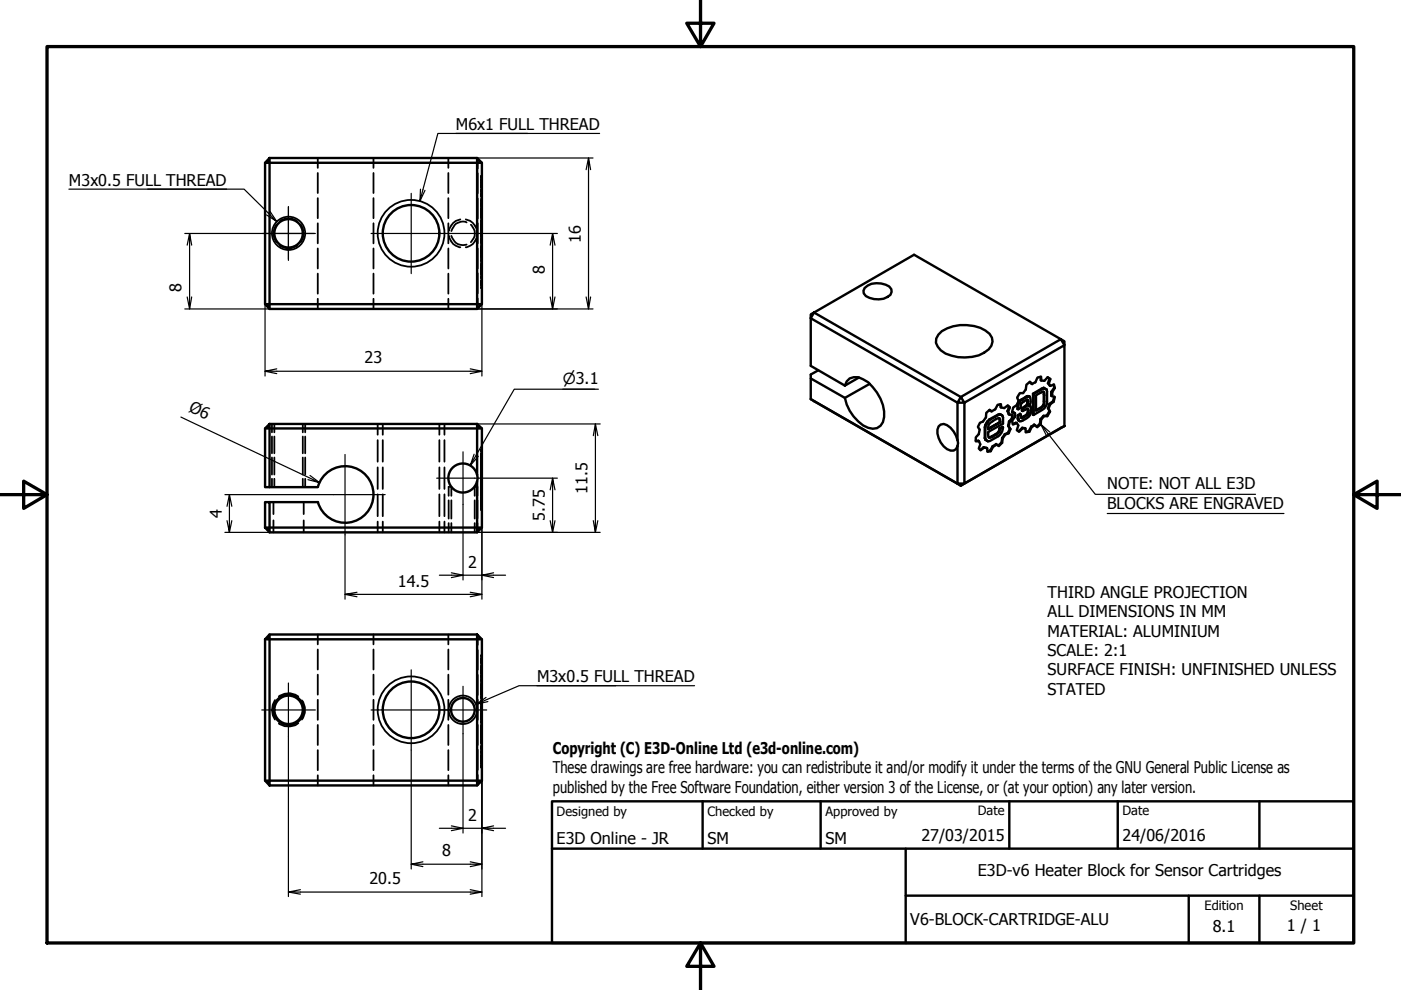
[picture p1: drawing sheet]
<svg xmlns="http://www.w3.org/2000/svg" width="297mm" height="210mm" viewBox="0 0 297 210" stroke-linecap="round" stroke-linejoin="round" font-family="sans-serif">
<!-- layer: Hidden (ISO) -->
<g fill="none" stroke="#000" stroke-width=".38">
<path d="M67.4 33.5v2.1M67.4 36.7v4.2M79.2 33.5v2.1M79.2 36.7v4.2M95.1 33.5v2.1M95.1 36.7v4.2M101.3 33.6v2.1M101.3 36.7v4.3M102 37.5v.4M102 38.3v.3M102 39.7h.1M102 38.2h.1"/>
<path d="M102 38.1h.1M102 37.6h.1M102 39.2h.1M102 39.5h.1M102 39.6h.1M102 38.8h.1M102 37.3v.1M102 38.7v.3M102 39.2v.6M102.1 39.7h.1M102.1 38.2h.1M102.1 38.1h.1"/>
<path d="M102.1 37.3h.1M102.1 37.6h.1M102.1 38.6h.1M102.1 39.2h.1M102.1 38.7h.1M102.1 39.5h.1M102.1 39.6h.1M102.1 38.8h.1M58.6 47.6a3.1 3.1 0 0 0 0 3.7M59.3 52a3.1 3.1 0 0 0 3.8 0M59.3 47a2.9 2.9 0 0 1 3.8 0M63.8 47.6a3.1 3.1 0 0 1 0 3.7"/>
<path d="M67.4 42v4.3M67.4 47.3v4.3M67.4 52.7v4.2M67.4 58v4.3M79.2 42v4.3M79.2 47.3v4.3M79.2 52.7v4.2M79.2 58v4.3M95.1 42v4.3M95.1 47.3v4.3M95.1 52.7v4.2M95.1 58v4.3"/>
<path d="M95.2 50.1a2.65 2.65 0 0 0 2.4 2.3M95.7 50a2.49 2.49 0 0 0 3.2 1.9M97.6 46.5a2.83 2.83 0 0 0-2.4 2.4M98.7 46.5a2.83 2.83 0 0 1 2.4 2.4M98.9 47.2a2.49 2.49 0 0 0-3.2 1.8M99.8 47.7a2.47 2.47 0 0 1 0 3.6M101.1 50.1a2.65 2.65 0 0 1-2.4 2.3M101.3 42.1v4.2M101.3 47.3v4.3M101.3 52.7v4.2M101.3 57.9v4.3M102 41.3v.1"/>
<path d="M102 48.7h.1M102 40.2v.6M102 41.4v.4M102 42.1v.6M102 43.5v.3M102 44v.4M102 45.9v.4M102 46.6v.6M102 48.4v.3M102 48.7v.4M102 49.4v.5M102 50v.4"/>
<path d="M102 50.6v.4M102 52.1v.7M102 53.1v.3M102 54.1v.6M102 55v.5M102 55.9v.6M102 56.7v.5M102 57.6v.3M102 58.6v.6M102 59.5v.5M102 52.9h.1M102 53.7h.1"/>
<path d="M102 57.3h.1M102 53.6h.1M102 54.2h.1M102 58.1h.1M102 57.6h.1M102 56.8h.1M102 54.3h.1M102 57.4h.1M102 53h.1M102 53.1h.1M102 53.8h.1M102 54h.1"/>
<path d="M102 50.8h.1M102 51.3h.1M102 51.4h.1M102 52.5h.1M102 53.5h.1M102 54.5h.1M102 55.2h.1M102 56.2h.1M102 56.9h.1M102 58h.1M102 58.8h.1M102 59.8h.1"/>
<path d="M102 59.9h.1M102 59.7h.1M102 59.5h.1M102 58.5h.1M102 57.5h.1M102 56.6h.1M102 55.8h.1M102 54.8h.1M102 54.1h.1M102 52.2h.1M102 50.6h.1M102 51.1h.1"/>
<path d="M102 49.9h.1M102 50.9h.1M102 43.7h.1M102 48.2h.1M102 48.3h.1M102 47h.1M102 45.6h.1M102 40.1h.1M102 40.4h.1M102 47.9h.1M102 47.1h.1M102 46h.1"/>
<path d="M102 46.1h.1M102 44.5h.1M102 44.7h.1M102 44.6h.1M102 44.8h.1M102 44.9h.1M102 45.1h.1M102 45.2h.1M102 47.7h.1M102 45h.1M102 48h.1M102 45.3h.1"/>
<path d="M102 45.8h.1M102 45.4h.1M102 40.5h.1M102 41.3h.1M102 41.4h.1M102 42.5h.1M102 43.2h.1M102 43.6h.1M102 44.2h.1M102 46.8h.1M102 49.8h.1M102 50.1h.1"/>
<path d="M102 49.2h.1M102 46.9h.1M102 43.3h.1M102 42.6h.1M102 41.6h.1M102 40.7h.1M102 47.6h.1M102 41.1v.2M102 43v.3M102 44.5v.6M102 45.5v.4M102 47.5v.6"/>
<path d="M102 51.2v.6M102 53.4v.4M102 57.9v.4M102.1 52.9h.1M102.1 53.7h.1M102.1 57.3h.1M102.1 53.6h.1M102.1 54.2h.1M102.1 57.9h.1M102.1 58.1h.1M102.1 57.6h.1M102.1 56.8h.1"/>
<path d="M102.1 54.3h.1M102.1 57.4h.1M102.1 53h.1M102.1 53.4h.1M102.1 53.1h.1M102.1 53.8h.1M102.1 54h.1M102.1 50.8h.1M102.1 51.3h.1M102.1 51.4h.1M102.1 52.5h.1M102.1 53.5h.1"/>
<path d="M102.1 54.5h.1M102.1 55.2h.1M102.1 56.2h.1M102.1 56.9h.1M102.1 58h.1M102.1 58.8h.1M102.1 59.8h.1M102.1 59.9h.1M102.1 59.7h.1M102.1 59.5h.1M102.1 58.5h.1M102.1 57.5h.1"/>
<path d="M102.1 56.6h.1M102.1 55.8h.1M102.1 54.8h.1M102.1 54.1h.1M102.1 52.2h.1M102.1 51.2h.1M102.1 50.6h.1M102.1 51.1h.1M102.1 49.9h.1M102.1 50.9h.1M102.1 43.7h.1M102.1 48.2h.1"/>
<path d="M102.1 48.3h.1M102.1 47.5h.1M102.1 47h.1M102.1 45.6h.1M102.1 40.1h.1M102.1 40.4h.1M102.1 41.1h.1M102.1 47.9h.1M102.1 47.1h.1M102.1 46h.1M102.1 46.1h.1M102.1 45.5h.1"/>
<path d="M102.1 44.5h.1M102.1 44.7h.1M102.1 44.6h.1M102.1 44.8h.1M102.1 44.9h.1M102.1 45.1h.1M102.1 45.2h.1M102.1 47.7h.1M102.1 45h.1M102.1 48.1h.1M102.1 48h.1M102.1 45.3h.1"/>
<path d="M102.1 45.8h.1M102.1 45.4h.1M102.1 40.5h.1M102.1 41.3h.1M102.1 41.4h.1M102.1 42.5h.1M102.1 43.2h.1M102.1 43.6h.1M102.1 44.2h.1M102.1 45.9h.1M102.1 46.8h.1M102.1 48.7h.1"/>
<path d="M102.1 49.8h.1M102.1 50.1h.1M102.1 49.2h.1M102.1 46.9h.1M102.1 43.3h.1M102.1 42.6h.1M102.1 41.6h.1M102.1 40.7h.1M102.1 43h.1M102.1 47.6h.1M67.4 63.3v2.2M79.2 63.3v2.2"/>
<path d="M95.1 63.3v2.2M101.3 63.3v2.1M102 60.8v.3M102 60.4h.1M102 61h.1M102 60h.1M102 60.2v.4M102.1 60.4h.1M102.1 60.2h.1M102.1 61.1h.1M102.1 61h.1M102.1 60h.1"/>
<path d="M57.7 89.9v1.8M57.7 92.6v3.5M57.7 97v3.6M58.2 89.9v1.8M58.2 92.6v3.5M58.2 97v3.6M64.2 89.9v1.8M64.2 92.6v3.5M64.2 97v3.6M64.7 89.9v1.8M64.7 92.6v3.5M64.7 97v3.6"/>
<path d="M80.1 89.9v2.3M80.1 93.3v4.6M80.1 99.1v4.6M81.2 89.9v2.3M81.2 93.3v4.6M81.2 99.1v4.6M93.2 89.9v2.3M93.2 93.3v4.6M93.2 99.1v4.6M94.2 89.9v2.3M94.2 93.3v4.6M94.2 99.1v4.6"/>
<path d="M102 95.4v.4M102 96.1v.3M102 98.2v.5M102 99.9v.6M102 99.3h.1M102 99.9h.1M102 99.2h.1M102 99.7h.1M102 98.3h.1M102 97.7h.1M102 96.7h.1M102 97.3h.1"/>
<path d="M102 96.9h.1M102 97.9h.1M102 98.6h.1M102 98.4h.1M102 99h.1M102 99.8h.1M102 99.4h.1M102 99.1h.1M102 98.8h.1M102 98.7h.1M102 98.5h.1M102 95.6h.1"/>
<path d="M102 96.2h.1M102 95.5h.1M102 97.1h.1M102 97.4h.1M102 99.5h.1M102 95.3h.1M102 96.5v.1M102 96.7v.5M102 97.6v.5M102 98.9v.6M102.1 99.3h.1M102.1 99.9h.1"/>
<path d="M102.1 99.2h.1M102.1 98.9h.1M102.1 99.7h.1M102.1 98.1h.1M102.1 98.3h.1M102.1 97.7h.1M102.1 96.7h.1M102.1 96.4h.1M102.1 97.2h.1M102.1 97.3h.1M102.1 96.5h.1M102.1 96.9h.1"/>
<path d="M102.1 97.9h.1M102.1 98.6h.1M102.1 98.4h.1M102.1 99h.1M102.1 99.5h.1M102.1 99.8h.1M102.1 99.4h.1M102.1 99.1h.1M102.1 98.8h.1M102.1 98.7h.1M102.1 98.5h.1M102.1 97.6h.1"/>
<path d="M102.1 95.6h.1M102.1 96.2h.1M102.1 95.3h.1M102.1 95.5h.1M102.1 96.6h.1M102.1 97.1h.1M102.1 97.4h.1M57.7 101.5v1.8M58 106.5v2.5M58 110.3v2.6M58.2 101.5v1.8M64.2 101.5v1.8"/>
<path d="M64.4 106.5v2.5M64.4 110.3v2.6M64.7 101.5v1.8M80.1 104.8v4.6M80.1 110.6v2.3M81.2 104.8v4.6M81.2 110.6v2.3M93.2 104.8v4.6M93.2 110.6v2.3M94.2 104.8v4.6M94.2 110.6v2.3M95.1 106.1v3.9"/>
<path d="M95.1 110.9v2M95.3 103.2h-.2v1.9M95.5 103.2h.2v1.9M95.7 106.1v3.9M95.7 110.9v2M100.6 106.1v3.9M100.6 110.9v2M100.8 103.2h-.2v1.9M101 103.2h.2v1.9M101.2 106.1v3.9M101.2 110.9v1.9M102 102.1h.1"/>
<path d="M102 103h.1M102 103.9h.1M102 102.5h.1M102 100.8v.5M102 107.7v.2M102 108v.1M102 103.3h.1M102 104.2h.1M102 104.5h.1M102 104h.1M102 103.6h.1M102 100.2h.1"/>
<path d="M102 101.2h.1M102 101.6h.1M102 102.6h.1M102 103.1h.1M102 104.9h.1M102 105.7h.1M102 105.5h.1M102 106.1h.1M102 107.1h.1M102 107.4h.1M102 106.6h.1M102 107h.1"/>
<path d="M102 105.9h.1M102 105.3h.1M102 103.7h.1M102 102.7h.1M102 102.2h.1M102 100.7h.1M102 104.4h.1M102 102.3h.1M102 100.6h.1M102 101.8h.1M102 101.1h.1M102 100.4h.1"/>
<path d="M102 101.9h.1M102 101.7h.1M102 100.9h.1M102 103.8h.1M102 103.5h.1M102 101.4h.1M102 101.3h.1M102 103.2h.1M102 106.7h.1M102 106.2h.1M102 107.8h.1M102 107.9h.1"/>
<path d="M102 106.3h.1M102 104.1h.1M102 102.3v.5M102 101.4v.6M102 102.9v.5M102 103.7v.7M102 104.6v.6M102 105.4v.4M102 106v.5M102 106.8v.4M102 107.3v.2M102.1 102.3h.1"/>
<path d="M102.1 102.1h.1M102.1 103h.1M102.1 103.9h.1M102.1 102.5h.1M102.1 100.5h.1M102.1 103.3h.1M102.1 104.2h.1M102.1 104.5h.1M102.1 104.6h.1M102.1 104h.1M102.1 103.6h.1M102.1 103.7h.1"/>
<path d="M102.1 100.2h.1M102.1 101.2h.1M102.1 101.6h.1M102.1 102.6h.1M102.1 103.1h.1M102.1 104.9h.1M102.1 105.7h.1M102.1 105.5h.1M102.1 106.1h.1M102.1 107.1h.1M102.1 107.4h.1M102.1 106.6h.1"/>
<path d="M102.1 107.3h.1M102.1 107h.1M102.1 105.9h.1M102.1 105.3h.1M102.1 105.4h.1M102.1 102.7h.1M102.1 102.2h.1M102.1 100.7h.1M102.1 104.4h.1M102.1 100.6h.1M102.1 101.8h.1M102.1 101.1h.1"/>
<path d="M102.1 100.4h.1M102.1 101.9h.1M102.1 101.7h.1M102.1 100.9h.1M102.1 103.8h.1M102.1 103.5h.1M102.1 101.4h.1M102.1 101.3h.1M102.1 103.4h.1M102.1 103.2h.1M102.1 102.8h.1M102.1 105.8h.1"/>
<path d="M102.1 106.7h.1M102.1 106.2h.1M102.1 107.8h.1M102.1 108.1h.1M102.1 107.2h.1M102.1 107.9h.1M102.1 106.8h.1M102.1 106.3h.1M102.1 106h.1M102.1 104.1h.1M102.1 102.9h.1M67.4 134.5v2.1"/>
<path d="M67.4 137.7v4.3M79.2 134.5v2.1M79.2 137.7v4.3M95.1 134.5v2.1M95.1 137.7v4.3M101.3 134.6v2.2M101.3 137.8v4.2M102 139.5v.6M102 139.6h.1M102 139.9h.1M102 139v.3M102.1 139.6h.1"/>
<path d="M102.1 139.9h.1M102.1 139h.1M58.3 148.4a3.7 3.7 0 0 0 0 4.2M59.1 147.7a3.5 3.5 0 0 1 4.1 0M63.2 153.3a3.5 3.5 0 0 1-4.1 .1M64 148.5a3.4 3.4 0 0 1 0 4.1M67.4 143v4.3M67.4 148.4v4.2M67.4 153.7v4.3M67.4 159v4.3M79.2 143v4.3M79.2 148.4v4.2"/>
<path d="M79.2 153.7v4.3M79.2 159v4.3M95.1 143v4.3M95.1 148.4v4.2M95.1 153.7v4.3M95.1 159v4.3M101.3 143.1v4.3M101.3 148.4v4.2M101.3 153.7v4.3M101.3 159v4.2M102 153.9v.1M102 140.2v.6"/>
<path d="M102 141.1v.7M102 142.1v.3M102 142.5v.3M102 143.2v.5M102 144v.6M102 144.9v.6M102 148.5v.5M102 149.7v.3M102 150.8v.4M102 152.8v.5M102 153.6v.3M102 154v.3"/>
<path d="M102 156.1v.3M102 156.6v.3M102 157.1v.6M102 158.1v.4M102 158.5v.3M102 159.2v.5M102 142.7h.1M102 147.2h.1M102 147.1h.1M102 146.3h.1M102 145.8h.1M102 141.9h.1"/>
<path d="M102 142.3h.1M102 143.2h.1M102 142h.1M102 146.6h.1M102 146h.1M102 148.7h.1M102 148.6h.1M102 146.7h.1M102 145.6h.1M102 144.8h.1M102 143.8h.1M102 143.1h.1"/>
<path d="M102 142.1h.1M102 141.2h.1M102 140.2h.1M102 140.1h.1M102 140.3h.1M102 140.4h.1M102 141.5h.1M102 142.5h.1M102 143.5h.1M102 144.2h.1M102 145.3h.1M102 146.8h.1"/>
<path d="M102 147h.1M102 147.9h.1M102 148.8h.1M102 149.4h.1M102 148.9h.1M102 150.1h.1M102 149.1h.1M102 156.3h.1M102 151.7h.1M102 152.4h.1M102 153.1h.1M102 154.5h.1"/>
<path d="M102 153h.1M102 152.5h.1M102 159.9h.1M102 159h.1M102 159.5h.1M102 152.1h.1M102 152.9h.1M102 154h.1M102 155.5h.1M102 155.4h.1M102 155.2h.1M102 155.1h.1"/>
<path d="M102 155h.1M102 154.8h.1M102 154.4h.1M102 152.3h.1M102 151.9h.1M102 154.3h.1M102 154.6h.1M102 158.7h.1M102 158.6h.1M102 157.5h.1M102 156.8h.1M102 155.9h.1"/>
<path d="M102 154.1h.1M102 152.2h.1M102 151.4h.1M102 150.2h.1M102 150.7h.1M102 150.8h.1M102 149.9h.1M102 153.9h.1M102 155.8h.1M102 157.3h.1M102 158.4h.1M102 159.4h.1"/>
<path d="M102 157.1h.1M102 154.7h.1M102 145.7v.5M102 146.5v.4M102 147v.3M102 147.5v.7M102 149.2v.3M102 150v.5M102 151.3v.2M102 151.8v.6M102 154.7v.6M102 155.5v.4"/>
<path d="M102.1 142.7h.1M102.1 147.2h.1M102.1 147.1h.1M102.1 146.3h.1M102.1 145.8h.1M102.1 141.9h.1M102.1 142.3h.1M102.1 143.2h.1M102.1 145.7h.1M102.1 142h.1M102.1 147h.1M102.1 146.6h.1"/>
<path d="M102.1 146.9h.1M102.1 146h.1M102.1 149.2h.1M102.1 148.7h.1M102.1 148.6h.1M102.1 147.5h.1M102.1 146.7h.1M102.1 146.5h.1M102.1 145.6h.1M102.1 144.8h.1M102.1 143.8h.1M102.1 143.1h.1"/>
<path d="M102.1 142.1h.1M102.1 141.2h.1M102.1 140.2h.1M102.1 140.1h.1M102.1 140.3h.1M102.1 140.4h.1M102.1 141.5h.1M102.1 142.4h.1M102.1 142.5h.1M102.1 143.5h.1M102.1 144.2h.1M102.1 145.3h.1"/>
<path d="M102.1 146.8h.1M102.1 147.9h.1M102.1 148.8h.1M102.1 149.4h.1M102.1 148.9h.1M102.1 150.1h.1M102.1 150h.1M102.1 149.1h.1M102.1 156.3h.1M102.1 151.7h.1M102.1 152.4h.1M102.1 153.1h.1"/>
<path d="M102.1 154.5h.1M102.1 153h.1M102.1 152.5h.1M102.1 159.9h.1M102.1 159h.1M102.1 159.5h.1M102.1 152.1h.1M102.1 151.8h.1M102.1 152.9h.1M102.1 154h.1M102.1 155.5h.1M102.1 155.3h.1"/>
<path d="M102.1 155.4h.1M102.1 155.2h.1M102.1 155.1h.1M102.1 155h.1M102.1 154.8h.1M102.1 154.4h.1M102.1 152.3h.1M102.1 151.9h.1M102.1 154.7h.1M102.1 154.3h.1M102.1 154.6h.1M102.1 158.7h.1"/>
<path d="M102.1 158.6h.1M102.1 157.5h.1M102.1 156.8h.1M102.1 156.4h.1M102.1 155.9h.1M102.1 154.1h.1M102.1 152.2h.1M102.1 151.4h.1M102.1 151.3h.1M102.1 150.2h.1M102.1 150.7h.1M102.1 150.8h.1"/>
<path d="M102.1 149.9h.1M102.1 151.2h.1M102.1 153.9h.1M102.1 155.8h.1M102.1 157.3h.1M102.1 158.4h.1M102.1 159.4h.1M102.1 157.1h.1M67.4 164.4v2.1M79.2 164.4v2.1M95.1 164.4v2.1M101.3 164.3v2.1"/>
<path d="M102 161.2v.1M102 160.1v.6M102 160.9v.3M102 161.3v.3M102 162v.5M102 162.6v.1M102 160.3h.1M102 160.4h.1M102 160.2h.1M102 161.8h.1M102 161.3h.1M102 160.9h.1"/>
<path d="M102 160.6h.1M102 161.2h.1M102 160.8h.1M102 162.3h.1M102.1 160.3h.1M102.1 160.4h.1M102.1 160.2h.1M102.1 161.8h.1M102.1 162.5h.1M102.1 161.3h.1M102.1 160.9h.1M102.1 160.6h.1"/>
<path d="M102.1 161.2h.1M102.1 160.8h.1M102.1 162.3h.1M102.1 162.7h.1"/>
</g>
<g fill="#000">
<circle cx="102" cy="38.7" r=".19"/>
<circle cx="102" cy="38.6" r=".19"/>
<circle cx="102" cy="53.4" r=".19"/>
<circle cx="102" cy="57.9" r=".19"/>
<circle cx="102" cy="45.9" r=".19"/>
<circle cx="102" cy="96.4" r=".19"/>
<circle cx="102" cy="96.5" r=".19"/>
<circle cx="102" cy="139" r=".19"/>
<circle cx="102" cy="151.2" r=".19"/>
<circle cx="102" cy="142.4" r=".19"/>
<circle cx="102" cy="151.3" r=".19"/>
</g>
<!-- layer: Visible (ISO) -->
<g fill="none" stroke="#000" stroke-width=".51">
<path d="M56.2 34.5v30M57.1 33.5v1h-.9zM57.1 33.5h44.1M101.2 33.5l1 1h-1zM101.2 34.5v31l1-1h-45.1M101.2 34.5h-44.1v30M102.2 34.5v30M56.2 64.5h.9v1zM57.1 65.5h44.1M171.9 66.6l.7-.3-.7 1.2zM172.6 66.3l21.2-12.3 31.1 17.9 .8 1.3v-.8l-.8-.5-21.2 12.3-.7 1.2h1.5l-.8-1.2zM173.5 78.5l-1.6 .9v5.2"/>
<path d="M183.3 61.1a4.4 4.4 0 0 1 5.2-.4l.5 .6v.6l-.2 .6a4.5 4.5 0 0 1-5.2 .3l-.5-.6v-.6zM199.7 70.2a9.1 9.1 0 0 1 9.2-.1 2.39 2.39 0 0 1 .7 4 8.8 8.8 0 0 1-9.1 .9 3 3 0 0 1-2-3.2l.4-.8zM56.2 90.8v12.5h.9v-12.5h44.1v9.8l.1 .8-.1 .7M57.1 89.9v.9h-.9zM57.1 89.9h44.1M101.2 89.9l1 .9h-1zM102.2 90.8v21.1M171.9 84.6l31.8 18.4 22-12.7M171.9 84.6l31.1 17.9M171.9 80.2l7.2 4.2M179.1 81.8a2.36 2.36 0 0 1 3.9-1.4 9.2 9.2 0 0 1 4.5 8 2.4 2.4 0 0 1-3.4 2.3 8.8 8.8 0 0 1-5-6.3M179.1 81.8l-7.2-4.2v-10.1l31.1 17.9v7.9"/>
<path d="M182.1 80l-3 1.8M184.4 81.4l-5.3 3M203 93.3l.1 .7-.1 .6M203 93.3a4.7 4.7 0 0 0-2.9-3.4 1.48 1.48 0 0 0-1.3 2 4.5 4.5 0 0 0 2.7 3.6h.7l.5-.3 .3-.6M203 94.6v7.9M204.5 85.4l21.2-12.2v17.1l-21.2 12.2zM211.9 90.8l.6-.3 .2 .1-.6 .3zM212.7 89.8l-3.2 1.8v.2M56.2 111.9h.9v1zM56.2 111.9v-5.4h.9v5.4h44.1M57.1 112.9h44.1M57.1 103.3h10.3"/>
<path d="M57.1 106.5h10.3M67.4 103.2a6 6 0 0 1 9.2-3.3 6 6 0 0 1 0 9.8 6 6 0 0 1-9.2-3.3M101.1 100.6a3.1 3.1 0 0 0-4.7-1.8 3.1 3.1 0 0 0 0 5.1 3.1 3.1 0 0 0 4.7-1.8M101.2 111.9h1l-1 1zM101.2 102.1v9.8M203 102.5h1.5l-.8 .5zM56.2 135.5v30M57.1 134.5v1h-.9zM57.1 135.5h44.1v30h-44.1zM57.1 134.5h44.1M101.2 134.5l1 1h-1zM102.2 135.5v30"/>
<path d="M56.2 165.5h.9v1zM57.1 166.5h44.1M101.2 165.5h1l-1 1z"/>
<circle cx="61.2" cy="49.5" r="3"/>
<circle cx="87.2" cy="49.5" r="6"/>
<circle cx="61.2" cy="150.5" r="3"/>
<circle cx="61.2" cy="150.5" r="3.2"/>
<circle cx="87.2" cy="150.5" r="6"/>
<circle cx="98.1" cy="150.5" r="2.51"/>
</g>
<!-- layer: Visible Narrow (ISO) -->
<g fill="none" stroke="#000" stroke-width=".38">
<path d="M209.1 89.7l.2 .1M210.3 92.5l.1 .1M211 92.1l.1 .1M212 89.3l.1 .1M216.5 88.6h.1M216.9 88.4l.2 .1M217 88.3l.2 .1M217.2 86.2l.2 .1M217.8 85.2l.1 .1M217.8 84.7l.1 .2M217.9 87h.2M218.9 90.3h.2"/>
<path d="M220.5 86.5l.1 .1M221.3 85.1h.1M221.3 83.7l.1 .1M101.1 151a3 3 0 0 1-4.4 2.1 3 3 0 0 1-.6-4.9 3 3 0 0 1 4.8 1.2l.3 .6v1"/>
<circle cx="61.2" cy="49.5" r="3.5"/>
<circle cx="87.2" cy="49.5" r="7.1"/>
<circle cx="87.2" cy="150.5" r="7.1"/>
</g>
<g fill="none" stroke="#000" stroke-width=".51">
<path d="M220.6 79.9l.1 .7 .1 .1-.1-.8-.7 .1-.5 1.1-.7 .3M222.1 80l.4 .3-.3 1M207.6 93.6l.2 .6-.3 .9 .4 .4 .8-.6-.2-.1M208.5 94.8l.8 .2 .1 .8 .7-.1-.2-.2M208.5 94.8l-.7 .6M208.7 94.9l.6 .1M208.8 92.9l.2 .4-.1-.4M208.9 90.1h.1l-.1 .5h-.1M208.9 90.6v2.3h-.1M209 93.3l.5 .3-.3-.2M209.5 90.9l2.5-1.4 .1 .1-2.6 1.4zM209.5 89.4l-.5 .7"/>
<path d="M209.8 86.9l.4 .3-.4-.3-.7 .6-.1 1-.6 .9-.6 .2-.5 .9 .4 .6-.2 .9-.6 .7v.9h.7l-.7-.2M209.9 89l-.4 .4-.1-.1M210.4 94.7l-.5 .8-.5 .2M210.4 94.7h.2l-.5 1M211.3 94.3l-.7 .4M211.7 88l-1.8 1-.2-.1M211.7 91.5l.1 .1M211.8 91.6l-.2 .3a3.5 3.5 0 0 1-1.9 .9l-.2-1M211.8 88.7l.2 .8M211.9 90.8a2.37 2.37 0 0 1-2 1.9h-.3M212.1 87.9h-.5M212.1 90.9l-.3 .7"/>
<path d="M212.1 85.7l.2 .7-.1-.7-.7 .1-.5 1-.8 .4M212.1 89.6l-.2-.9a3.4 3.4 0 0 0-2.4 1.6v.6M212.2 87.9l.3 .2M212.3 86.4l.6 .1 .8-.5 .4 .4M212.3 88l-.3-.2a4.4 4.4 0 0 0-2.9 1.9l-.3 .9v2.3M212.3 93.8l.2 .1-.7 .7-.6-.5-.8 .6M212.4 88l.3 .5v1.3M212.5 92.9l-.2 .9-.7 .7M212.5 92.9h.1l-.1 1M212.7 90.6l-.2 .9a3.8 3.8 0 0 1-2.6 2l-.4 .1M213 92l-.5 .9M213.2 92.1l-.6 .8"/>
<path d="M213.6 86l.3 .3-.3 .9M213.6 87.2l.3 .7h.8v.8M213.7 91.8l.2 .1-.9 .1M213.7 90.3l.4 .6-.4 .9-.7 .2M213.7 90.3l.5 .7M213.7 87.3l.4 .6M213.9 86.3l.2 .1-.4 .9-.1-.1M213.9 89.4l-.2 .9M214.1 89.4l-.2 1M214.1 90.9l.1 .1-.3 .9M214.6 87.9v.8l-.7 .7M214.6 88.7h.1l-.6 .7h-.2"/>
<path d="M215.2 87.6v.8l-.6 .9 .2 .7 .8-.3-.8 .2M215.6 89.7l.3 .5-.3 1 .5 .3 .8-.7-.2-.1M215.8 88l.1 .1v.6l-.1-.1M215.9 88.7l.1 .2-.2-.1M216 88.9v.2l-.2-.2M216 85.6l-.2 .4M216 89.1h.1M216 85.3h.2l-.2 .3h-.2M216.4 87.9l-.5 .2M216.4 84.9l-.2 .4M216.6 84.7h.1l-.4 .2M216.7 90.7l.7 .1 .1 .9 .7-.2-.1-.1"/>
<path d="M216.7 90.7l-.7 .8M216.9 86.6v.6M216.9 90.8h.5M217.4 84.2l.1 .1-.8 .4M217.6 84.1l.1 .1-.2 .1M217.6 87.9l.2 .1M217.7 85.8l.2 .1M217.8 84.7a1.41 1.41 0 0 1-1.1 1.8v.6l.2 .1 1-.6 .2 .9M217.8 88l-.7 .5-.5 .1-.3-.9-.5 .3v.8l.3 .5-.2-.2M217.8 84l.1 .1-.2-.1M217.8 84.1l-.1 .1M217.9 86.6a1.31 1.31 0 0 1-.9 1.7l-.5 .3"/>
<path d="M217.9 85.9l-1 .7-.2-.1M217.9 85.9v-1.2l-.9 .4a1.13 1.13 0 0 0-.6 1.4l-.5 .3M217.9 87.7h.1M217.9 87.5h.2M217.9 84l.4 .1-.2-.1M218 87.7l-.2 .3M218.1 84l-.2 .1M218.1 87.5l-.1 .2M218.2 84h-.4a3.4 3.4 0 0 0-2.1 2v.7l.2 .1-.1-.8h-.1M218.3 84.1a1.84 1.84 0 0 1-.2 2h.1M218.3 81l.5 .4-.4-.5-.8 .7-.1 1-.6 .7h-.7l-.6 1 .4 .7-.4 .9-.8 .5-.2 1 .6 .2-.6-.3M218.4 86.1l-.2-.1 .4 .3v.8a1.75 1.75 0 0 1-1.1 1.7l-1 .5h-.4"/>
<path d="M218.6 90.5l-.5 .9-.6 .2M218.6 90.5h.2l-.6 1M219 83.5h.1v4.5l-.1-.1zM219.5 90.1l-.7 .4M219.6 83.8l1.4-.7h.3l.1 .2v1.8a1.24 1.24 0 0 1-.8 1.5l-1 .5zM220.5 89.9l.2 .1-.8 .6-.6-.6-.7 .5M220.6 88.9l-.1 1-.7 .6M220.6 88.9l.1 .1v1M221 82.5l-1.9 1M221.2 85.9l-.3 .4-1.3 .7M221.2 85.9l.1 .1M221.2 83l.1 2.5-.1 .4"/>
<path d="M221.2 88.2l-.6 .7M221.4 88.2l-.7 .8M221.4 82.3l-.4 .2-.1-.1M221.6 82.4l.3 .2M221.7 82.5l-.4-.3-2.3 1.3M221.8 82.5l.1 .1a5.3 5.3 0 0 1-.2 3.5l-.3 .5-2.3 1.4M221.9 88.1l.2 .1h-.9M222.2 86.5l.3 .7-.6 .9-.7 .1M222.2 81.3l.5 .5 .8-.3 .1 .8M222.2 86.5l.4 .8M222.4 81.3l.3 .5M222.5 80.3l.2 .1-.3 .9h-.2"/>
<path d="M222.5 87.2l.1 .1-.5 .9M222.5 85.6l-.3 .9M222.7 80.4l-.6-.4-.7 .7h-.6M222.7 85.7l-.4 .9M222.9 83.1v.8l.7 .3-.2 1M222.9 83.1l.2 .1M222.9 83.5l.2 .1M223.1 83.2v.4M223.1 83.6l-.1 .4M223.3 85.1l.1 .1-.7 .5-.2-.1M223.4 81.6l.1 .6-.6 .9M223.5 84.1l-.2 1-.8 .5"/>
<path d="M223.5 82.2l.1 .1-.5 .9"/>
</g>
<circle cx="218.2" cy="86" r=".25" fill="#000"/>
<!-- layer: Border (ISO) -->
<path d="M148.5 -.1v10l-2.9-5h5.8l-2.9 5M10 9.9h277v190h-277zM0 104.9h10l-5-2.9v5.8l5-2.9M287 104.9l5 2.9v-5.8l-5 2.9h10M148.5 199.9l2.9 5h-5.8l2.9-5v10" fill="none" stroke="#000" stroke-width=".7"/>
<!-- layer: Title (ISO) -->
<path d="M117 169.9h170v30h-170zM117 179.9h170M149 169.9v10M174 169.9v10M192 179.9v20M214 169.9v10M237 169.9v10M267 169.9v10M192 189.9h95M252 189.9v10M267 189.9v10" fill="none" stroke="#000" stroke-width=".51"/>
<!-- layer: Center Mark (ISO) -->
<g fill="none" stroke="#000" stroke-width=".25">
<path d="M55.5 49.5h11.4M55.7 49.5h11M61.2 44v11M61.2 43.8v11.4M78.7 49.5h17M87.2 41v17M73.2 96.4v17M98.2 95.8v11.2M70.7 104.9h11M92.6 101.4h8M55.5 150.5h11.4M61.2 144.8v11.4"/>
<path d="M78.7 150.5h17M87.2 142v17M93.2 150.5h10M98.2 145.5v10"/>
</g>
<!-- layer: Symbol (ISO) -->
<g fill="none" stroke="#000" stroke-width=".25">
<path d="M96.6 28.3h30.5M111.9 28.3h-19.1l-3.8 14.3 .2-2.5M14.6 40.1h33.5M31.3 40.1h20.5l6.9 6.9-2.2-1.4M57.3 44.9l1.4 2.1M90.1 40.4l-1.1 2.2M101.4 96.7l-1.7 2M119.3 82.5h7.6M126.1 82.5h-17.1l-9.3 16.2 .8-2.4M220.7 90l1.1 2.2M222.6 91.6l-1.9-1.6 11.5 14.8h34M234.8 108.9h37.4"/>
<path d="M103.4 148.8l-2.4 .5M113.9 145.4h33.4M130.6 145.4h-20.6l-9 3.9 2.1-1.4"/>
</g>
<!-- layer: Dimension (ISO) -->
<g fill="none" stroke="#000" stroke-width=".25">
<path d="M101.2 33.5h24.5M124.8 33.5l-.5 2.5M125.2 36l-.4-2.5v32l-.5-2.5M39.2 49.5h16.3M40.2 49.5l-.5 2.5M40.6 52l-.4-2.5v16l-.5-2.5M95.7 49.5h22.5M117.2 49.5l-.6 2.5M117.7 52l-.5-2.5v16l-.6-2.5M39.2 65.5h17.9M40.6 63l-.4 2.5M56.2 78.7l2.5 .5"/>
<path d="M56.2 64.5v15.2M58.7 78.2l-2.5 .5h46l-2.5 .5M99.7 78.2l2.5 .5M101.2 65.5h24.5M102.2 64.5v15.2M117.7 63l-.5 2.5M125.2 63l-.4 2.5M38.4 88.4l29.4 13.9-2.5-.6M101.2 89.9h26.1M126.2 89.9l-.4 2.5M126.7 92.4l-.5-2.5v23l-.4-2.5M47.7 112.9h9.4"/>
<path d="M47.7 104.9h23M48.6 104.9l-.5 2.5M49.1 107.4l-.5-2.5v8l-.5-2.5M49.1 110.4l-.5 2.5M65.7 100.8l2.1 1.5M73.2 113.4v13.6M98.2 107v16M100.6 101.4h17.6M101.2 112.9h26.1M102.2 106v21M117.2 101.4l-.6 2.5M117.7 103.9l-.5-2.5v11.5l-.6-2.5"/>
<path d="M117.7 110.4l-.5 2.5M126.7 110.4l-.5 2.5M73.2 126l2.5 .5M75.7 125.6l-2.5 .4h29l-2.5 .5M93.2 122h5l-2.5 .5M95.7 121.4l2.5 .6h4l2.4 .5M99.7 125.6l2.5 .4M104.6 121.4l-2.4 .6h5M61.2 156.2v33.9M87.2 159v25.2M98.2 155.5v21.1M102.2 155.2v34.9"/>
<path d="M93.2 175.6h5l-2.5 .5M95.7 175.1l2.5 .5h4l2.4 .5M104.6 175.1l-2.4 .5h5M61.2 189.1l2.5 .5M63.7 188.6l-2.5 .5h41l-2.5 .5M87.2 183.2l2.5 .5M89.7 182.7l-2.5 .5h15l-2.5 .5M99.7 188.6l2.5 .5M99.7 182.7l2.5 .5"/>
</g>
<g font-size="3.4">
<text x="96.6" y="27.6">M6x1 FULL THREAD</text>
<text x="14.6" y="39.3">M3x0.5 FULL THREAD</text>
<text x="123.1" y="51.5" transform="rotate(-90 123.1 51.5)">16</text>
<text x="115.5" y="58.1" transform="rotate(-90 115.5 58.1)">8</text>
<text x="38.5" y="61.9" transform="rotate(-90 38.5 61.9)">8</text>
<text x="77.3" y="77.1">23</text>
<text x="39.9" y="87.2" transform="rotate(25 39.9 87.2)">Ø6</text>
<text x="124.6" y="104.7" transform="rotate(-90 124.6 104.7)">11.5</text>
<text x="234.8" y="103.7">NOTE: NOT ALL E3D</text>
<text x="234.8" y="107.9">BLOCKS ARE ENGRAVED</text>
<text x="47.1" y="109.8" transform="rotate(-90 47.1 109.8)">4</text>
<text x="115.5" y="110.5" transform="rotate(-90 115.5 110.5)">5.75</text>
<text x="84.3" y="124.4">14.5</text>
<text x="99.3" y="120.4">2</text>
<text x="222.1" y="126.7">THIRD ANGLE PROJECTION</text>
<text x="222.1" y="130.8">ALL DIMENSIONS IN MM</text>
<text x="222.1" y="135">MATERIAL: ALUMINIUM</text>
<text x="222.1" y="139">SCALE: 2:1</text>
<text x="222.1" y="143.2">SURFACE FINISH: UNFINISHED UNLESS</text>
<text x="113.9" y="144.7">M3x0.5 FULL THREAD</text>
<text x="222.1" y="147.3">STATED</text>
<text x="117.2" y="159.8">Copyright (C) E3D-Online Ltd (e3d-online.com)</text>
<text x="117.2" y="163.9">These drawings are free hardware: you can redistribute it and/or modify it under the terms of the GNU General Public License as</text>
<text x="117.2" y="168.1">published by the Free Software Foundation, either version 3 of the License, or (at your option) any later version.</text>
<text x="99.3" y="174">2</text>
<text x="118" y="178.9">E3D Online - JR</text>
<text x="150" y="178.9">SM</text>
<text x="175" y="178.9">SM</text>
<text x="195.4" y="178.3">27/03/2015</text>
<text x="238" y="178.3">24/06/2016</text>
<text x="93.7" y="181.6">8</text>
<text x="207.3" y="185.8">E3D-v6 Heater Block for Sensor Cartridges</text>
<text x="78.4" y="187.5">20.5</text>
<text x="193" y="196.1">V6-BLOCK-CARTRIDGE-ALU</text>
<text x="257.1" y="197.6">8.1</text>
<text x="272.9" y="197.5">1 / 1</text>
</g>
<text font-size="3.2" x="119.3" y="81.4">⌀3.1</text>
<g font-size="2.7">
<text x="118" y="173">Designed by</text>
<text x="150" y="173">Checked by</text>
<text x="175" y="173">Approved by</text>
<text x="207.3" y="172.9">Date</text>
<text x="238" y="172.9">Date</text>
<text x="255.4" y="193">Edition</text>
<text x="273.6" y="193">Sheet</text>
</g>
</svg>
